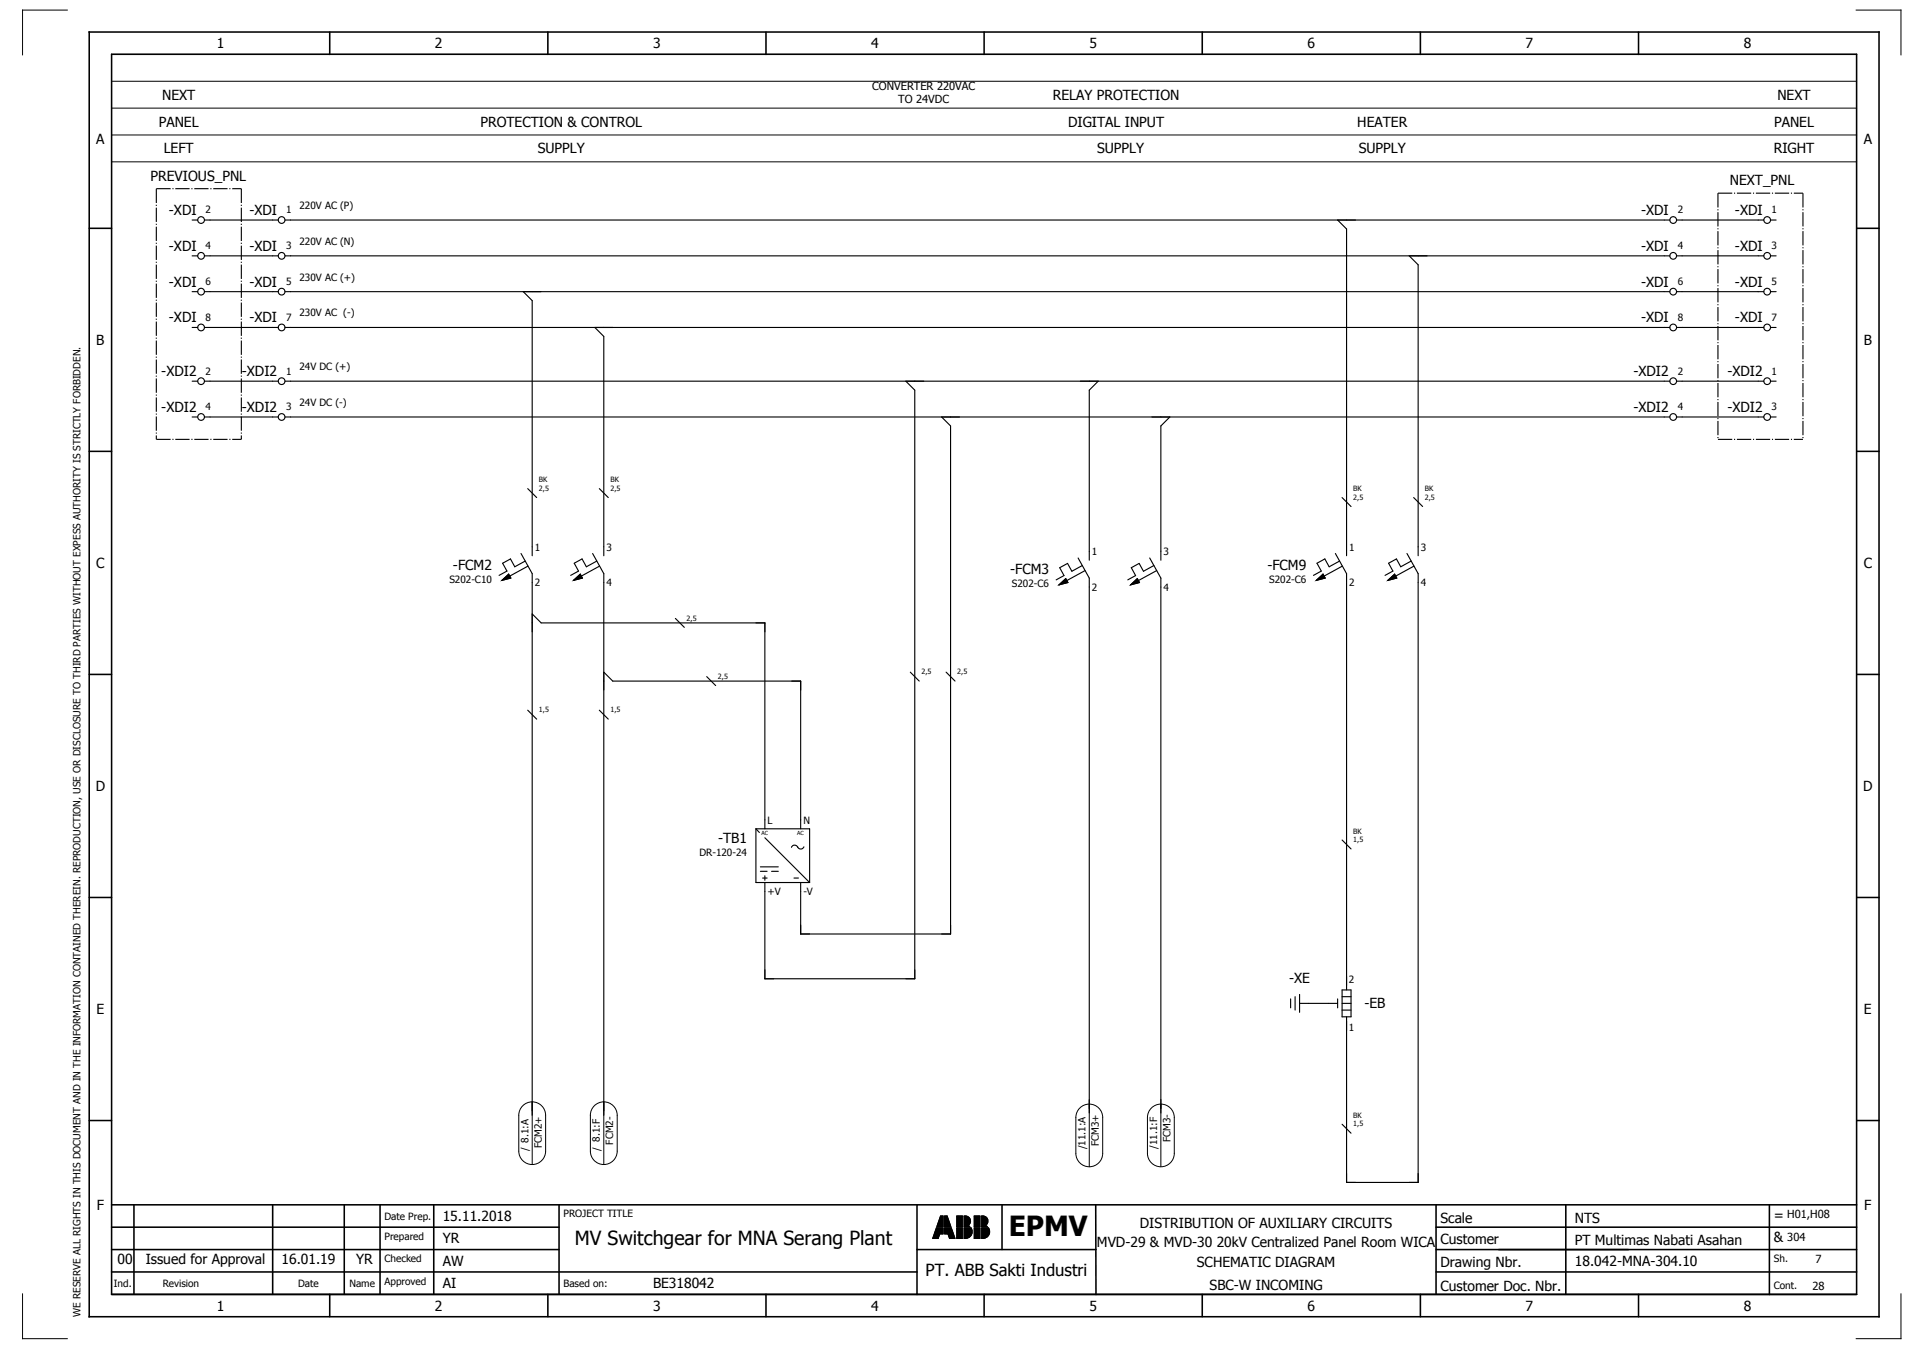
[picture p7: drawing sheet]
<svg xmlns="http://www.w3.org/2000/svg" width="427mm" height="301mm" viewBox="0 0 427 301" stroke-linecap="round" stroke-linejoin="round" font-family="sans-serif">
<g fill="none" stroke="#000" stroke-width=".35">
<path d="M19.9 7.2h400v287h-400zM24.9 12.1h390v277.1h-390zM73.7 7.2v5M122.4 7.2v5M171.2 7.2v5M219.9 7.2v5M268.7 7.2v5M317.4 7.2v5M366.2 7.2v5M19.9 51h5M414.9 51h5M19.9 100.8h5"/>
<path d="M414.9 100.8h5M19.9 150.7h5M414.9 150.7h5M19.9 200.5h5M414.9 200.5h5M19.9 250.3h5M414.9 250.3h5M24.9 279.2h100M24.9 269.2h390M24.9 274.2h100M29.9 269.2v20M60.9 269.2v20"/>
<path d="M76.9 269.2v20M84.9 269.2v20M96.9 269.2v20M124.9 269.2v20M204.9 279.2h40M204.9 269.2v20M223.9 269.2v10M244.9 269.2v20M320.9 279.2h94M320.9 269.2v20M320.9 274.2h94M349.9 269.2v20"/>
<path d="M395.4 269.2v20M24.9 289.2h390M24.9 284.2h180M73.7 289.2v5M122.4 289.2v5M171.2 289.2v5M219.9 289.2v5M268.7 289.2v5M317.4 289.2v5M320.9 284.2h94M366.2 289.2v5"/>
</g>
<g fill="none" stroke="#000" stroke-width=".22">
<path d="M15 2.3h-10v10M24.9 18.2h390M24.9 12.2h390M414.8 2.3h10v10M24.9 24.2h390M24.9 30.2h390M24.9 36.2h390M116.6 247.3a3 3 0 0 1 3.3-1 3 3 0 0 1 2 2.9v8a3 3 0 0 1-3 3 3 3 0 0 1-3-3v-8l.1-.7zM118.9 246.2v14M132.6 247.3a3 3 0 0 1 3.3-1 3 3 0 0 1 2 2.9v8a3 3 0 0 1-3 3 3 3 0 0 1-3-3v-8l.1-.7zM134.9 246.2v14M241.6 247.3a3 3 0 0 1 3.1-.3 3 3 0 0 1 1.7 2.7v8a3 3 0 0 1-3 3 3 3 0 0 1-3-3v-8a2.99 2.99 0 0 1 1.2-2.4z"/>
<path d="M243.4 246.7v14M257.1 247.8a3 3 0 0 1 3.3-1 3 3 0 0 1 2 2.9v8a3 3 0 0 1-3 3 3 3 0 0 1-3-3v-8l.1-.7zM259.4 246.7v14M208.5 276.5v.2M208.6 276.3v.4M208.6 276.1v.6M208.7 275.9v.8M208.8 275.6v1.1M208.9 275.4v1.3M209 275.2v1.5M209 275v1.7M209.1 274.7v2"/>
<path d="M209.2 274.5v2.2M209.3 274.3l-.9 2.4h1.3l.3-1M209.3 274.3h1.5v1.4h-.8M209.3 274.3v2.4M209.4 273.8v.2M209.4 274.3v2.4M209.5 273.6v.4M209.5 274.3v2.4M209.6 273.4v.6M209.6 274.3v2.4M209.7 273.2v.8M209.7 274.3v2.4"/>
<path d="M209.7 273v1M209.7 274.3v2.2M209.8 272.7v1.3M209.8 274.3v2M209.9 272.5v1.5M209.9 274.3v1.8M210 272.3v1.7M210 274.3v1.6M210 272.1v1.9M210 274.3v1.4M210.1 271.8v2.2M210.1 274.3v1.4"/>
<path d="M210.2 271.7h.6v2.3h-1.4zM210.2 271.7v2.3M210.2 274.3v1.4M210.3 271.7v2.3M210.3 274.3v1.4M210.4 271.7v2.3M210.4 274.3v1.4M210.5 271.7v2.3M210.5 274.3v1.4M210.6 271.7v2.3M210.6 274.3v1.4M210.7 271.7v2.3"/>
<path d="M210.7 274.3v1.4M210.8 271.7v2.3M210.8 274.3v1.4M211.1 271.7h.6l.8 2.3h-1.4zM211.1 271.7v2.3M211.1 274.3v1.4M211.2 271.7v2.3M211.2 274.3v1.4M211.3 271.7v2.3M211.3 274.3v1.4M211.4 271.7v2.3M211.4 274.3v1.4"/>
<path d="M211.5 271.7v2.3M211.5 274.3v1.4M211.6 271.7v2.3M211.6 274.3v1.4M211.7 271.7v2.3M211.7 274.3v1.4M211.8 271.9v2.1M211.8 274.3v1.4M211.8 275.7h-.7v-1.4h1.5l.8 2.4M211.8 275.7l.4 1h1.2M211.8 272.1v1.9M211.9 272.3v1.7"/>
<path d="M211.9 274.3v1.6M212 272.5v1.5M212 274.3v1.8M212.1 272.8v1.2M212.1 274.3v2M212.2 273v1M212.2 274.3v2.3M212.2 273.2v.8M212.2 274.3v2.4M212.3 273.4v.6M212.3 274.3v2.4M212.4 273.7v.3"/>
<path d="M212.4 274.3v2.4M212.5 273.9v.1M212.5 274.3v2.4M212.6 274.3v2.4M212.7 274.6v2.1M212.8 274.8v1.9M212.9 275v1.7M212.9 275.2v1.5M213 275.5v1.2M213.1 275.7v1M213.2 275.9v.8M213.3 276.1v.6"/>
<path d="M213.3 276.3v.4M213.4 276.6v.1M213.8 271.7h1.3v2.3h-1.3zM213.8 274.3h1.3v2.4h-1.3zM213.9 271.7v2.3M213.9 274.3v2.4M214 271.7v2.3M214 274.3v2.4M214.1 271.7v2.3M214.1 274.3v2.4M214.2 271.7v2.3M214.2 274.3v2.4"/>
<path d="M214.3 271.7v2.3M214.3 274.3v2.4M214.4 271.7v2.3M214.4 274.3v2.4M214.5 271.7v2.3M214.5 274.3v2.4M214.6 271.7v2.3M214.6 274.3v2.4M214.7 271.7v2.3M214.7 274.3v2.4M214.8 271.7v2.3M214.8 274.3v2.4"/>
<path d="M214.9 271.7v2.3M214.9 274.3v2.4M215 271.7v2.3M215 274.3v2.4M215.4 271.7a1.16 1.16 0 0 1 1.4 .6 1.16 1.16 0 0 1-.5 1.5l.5 .2h-1.4zM215.5 271.7v2.3M215.5 274.3v2.4M215.6 271.7v2.3M215.6 274.3v2.4M215.7 271.7v2.3M215.7 274.3v2.4M215.8 271.7v2.3"/>
<path d="M215.8 274.3v2.4M215.9 271.7v2.3M215.9 274.3v2.4M216 271.7v2.3M216 274.3v2.3M216.1 271.7v2.3M216.1 274.3v2.3M216.2 271.7v2.3M216.2 274.3v2.3M216.3 271.8v2.2M216.3 274.3v2.3M216.4 271.8v2.2"/>
<path d="M216.4 274.3v2.2M216.5 271.9v1.8M216.5 273.8v.2M216.5 274.3v2.2M216.5 271.9v1.7M216.5 273.9v.1M216.6 272v1.5M216.6 273.9v.1M216.6 274.3v2.1M216.7 272.1v1.4M216.7 274h.1M216.7 274.3v2.1"/>
<path d="M216.8 272.2v1.1M216.8 274.3v2M216.8 272.4v.8M216.8 274.3v1.9M216.9 274.3v1.8M217 274.3v1.7M217 274.3a1.5 1.5 0 0 1-1.2 2.4M217 274.3h-1.6v2.4h.4M217.1 274.4v1.5M217.2 274.5v1.3M217.2 274.8v.8M217.7 271.7h1.3v2.3h-1.3z"/>
<path d="M217.7 274.3h1.3v2.4h-1.3zM217.8 271.7v2.3M217.8 274.3v2.4M217.9 271.7v2.3M217.9 274.3v2.4M218 271.7v2.3M218 274.3v2.4M218.1 271.7v2.3M218.1 274.3v2.4M218.2 271.7v2.3M218.2 274.3v2.4M218.3 271.7v2.3"/>
<path d="M218.3 274.3v2.4M218.4 271.7v2.3M218.4 274.3v2.4M218.5 271.7v2.3M218.5 274.3v2.4M218.6 271.7v2.3M218.6 274.3v2.4M218.7 271.7v2.3M218.7 274.3v2.4M218.8 271.7v2.3M218.8 274.3v2.4M218.9 271.7v2.3"/>
<path d="M218.9 274.3v2.4M219 271.7v2.3M219 274.3v2.4M219.3 274.3h1.6a1.53 1.53 0 0 1 0 1.7 1.53 1.53 0 0 1-1.6 .7zM219.3 271.7a1.16 1.16 0 0 1 1.4 .6 1.16 1.16 0 0 1-.5 1.5l.5 .2h-1.4zM219.4 271.7v2.3M219.4 274.3v2.4M219.5 271.7v2.3M219.5 274.3v2.4M219.6 271.7v2.3M219.6 274.3v2.4M219.7 271.7v2.3"/>
<path d="M219.7 274.3v2.4M219.8 271.7v2.3M219.8 274.3v2.4M219.9 271.7v2.3M219.9 274.3v2.3M220 271.7v2.3M220 274.3v2.3M220.1 271.7v2.3M220.1 274.3v2.3M220.2 271.8v2.2M220.2 274.3v2.3M220.3 271.8v2.2"/>
<path d="M220.3 274.3v2.2M220.4 271.9v1.8M220.4 273.8v.2M220.4 274.3v2.2M220.4 271.9v1.7M220.4 273.9v.1M220.5 272v1.5M220.5 273.9v.1M220.5 274.3v2.1M220.6 272.1v1.3M220.6 274h.1M220.6 274.3v2.1"/>
<path d="M220.7 272.2v1.1M220.7 274.3v2M220.8 272.4v.8M220.8 274.3v1.9M220.8 274.3v1.8M220.9 274.3v1.7M221 274.4v1.5M221.1 274.6v1.2M221.1 274.8v.7M5 289.1v10h10M424.8 289.1v10h-10"/>
</g>
<g fill="none" stroke="#000" stroke-width=".25">
<path d="M42.9 49.2h1.3M42.9 57.2h1.3M45.7 49.2h16.5M45.7 57.2h16.5M63.7 49.2h309.5M63.7 57.2h309.5M298.9 49.2l2 2v73M314.9 57.2l2 2v65M374.7 49.2h19.5M374.7 57.2h19.5M395.7 49.2h1.2M395.7 57.2h1.2"/>
<path d="M42.9 65.2h1.3M42.9 73.2h1.3M45.7 65.2h16.5M45.7 73.2h16.5M63.7 65.2h309.5M63.7 73.2h309.5M116.9 65.2l2 2v57M132.9 73.2l2 2v49M374.7 65.2h19.5M374.7 73.2h19.5M395.7 65.2h1.2M395.7 73.2h1.2"/>
<path d="M42.9 85.2h1.3M42.9 93.2h1.3M45.7 85.2h16.5M45.7 93.2h16.5M63.7 85.2h309.5M63.7 93.2h309.5M202.4 85.2l2 2v131.5h-33.5v-21.5M210.4 93.2l2 2v113.5h-33.5v-11.5M245.4 85.2l-2 2v38M261.4 93.2l-2 2v30M374.7 85.2h19.5M374.7 93.2h19.5"/>
<path d="M395.7 85.2h1.2M395.7 93.2h1.2M117.9 109.2l2 2M133.9 109.2l2 2M299.9 111.2l2 2M315.9 111.2l2 2M112.2 129.7l1.5-1.4 .5 .8zM116.4 123.7l2.5 4.5v121M117.4 125.3l-2.4 1.3-.9-1.7-1.8 .9 1 1.8-1.8 .9M118 126.5l-4.1 2.2M118.9 137.2l2 2h50v46M128.2 129.7l1.5-1.4 .5 .8z"/>
<path d="M132.4 123.7l2.5 4.5v121M133.4 125.3l-2.4 1.3-.9-1.7-1.8 .9 1 1.8-1.8 .9M134 126.5l-4.1 2.2M150.9 138.2l2 2M236.7 130.7l1.5-1.4 .5 .8zM240.9 124.7l2.5 4.5v119.5M241.9 126.3l-2.4 1.3-.9-1.7-1.8 .9 1 1.8-1.8 .9M242.5 127.5l-4.1 2.2M252.7 130.7l1.5-1.4 .5 .8zM256.9 124.7l2.5 4.5v2M257.9 126.3l-2.4 1.3-.9-1.7-1.8 .9 1 1.8-1.8 .9M258.5 127.5l-4.1 2.2"/>
<path d="M259.4 131.2v117.5M294.2 129.7l1.5-1.4 .5 .8zM298.4 123.7l2.5 4.5v93M299.4 125.3l-2.4 1.3-.9-1.7-1.8 .9 1 1.8-1.8 .9M300 126.5l-4.1 2.2M310.2 129.7l1.5-1.4 .5 .8zM314.4 123.7l2.5 4.5v136h-16v-37M315.4 125.3l-2.4 1.3-.9-1.7-1.8 .9 1 1.8-1.8 .9M316 126.5l-4.1 2.2M117.9 158.7l2 2M133.9 158.7l2 2M134.9 150.2l2 2h42v33"/>
<path d="M157.9 151.2l2 2M203.4 150.2l2 2M211.4 150.2l2 2M168.9 185.2l.8 .8M168.9 185.2v12h12M168.9 185.2h12v12M169.9 193.7h4M169.9 194.7h1.5M170.4 196.2h1M170.9 195.7v1M170.9 187.2l10 10M172.4 194.7h1.5"/>
<path d="M176.9 189.3l.1-.2a.75 .75 0 0 1 1.3 .2M177.4 196.2h1M178.3 189.2a.75 .75 0 0 0 .7 .5 .75 .75 0 0 0 .7-.5M299.9 187.7l2 2M288.4 223.2v2M289.4 222.7v3M290.4 224.2h8.5M290.4 222.2v4M298.9 223.2v2M299.9 224.2h2M299.9 221.2h2v6h-2zM299.9 225.7h2"/>
<path d="M299.9 222.7h2M299.9 251.2l2 2"/>
<circle cx="44.9" cy="49.2" r=".75"/>
<circle cx="44.9" cy="57.2" r=".75"/>
<circle cx="62.9" cy="49.2" r=".75"/>
<circle cx="62.9" cy="57.2" r=".75"/>
<circle cx="373.9" cy="49.2" r=".75"/>
<circle cx="373.9" cy="57.2" r=".75"/>
<circle cx="394.9" cy="49.2" r=".75"/>
<circle cx="394.9" cy="57.2" r=".75"/>
<circle cx="44.9" cy="65.2" r=".75"/>
<circle cx="44.9" cy="73.2" r=".75"/>
<circle cx="62.9" cy="65.2" r=".75"/>
<circle cx="62.9" cy="73.2" r=".75"/>
<circle cx="373.9" cy="73.2" r=".75"/>
<circle cx="373.9" cy="65.2" r=".75"/>
<circle cx="394.9" cy="73.2" r=".75"/>
<circle cx="394.9" cy="65.2" r=".75"/>
<circle cx="44.9" cy="93.2" r=".75"/>
<circle cx="44.9" cy="85.2" r=".75"/>
<circle cx="62.9" cy="93.2" r=".75"/>
<circle cx="62.9" cy="85.2" r=".75"/>
<circle cx="373.9" cy="93.2" r=".75"/>
<circle cx="373.9" cy="85.2" r=".75"/>
<circle cx="394.9" cy="85.2" r=".75"/>
<circle cx="394.9" cy="93.2" r=".75"/>
</g>
<path d="M112.2 129.7l1.5-1.4 .5 .8zM128.2 129.7l1.5-1.4 .5 .8zM236.7 130.7l1.5-1.4 .5 .8zM252.7 130.7l1.5-1.4 .5 .8zM294.2 129.7l1.5-1.4 .5 .8zM310.2 129.7l1.5-1.4 .5 .8z" fill="#000" stroke="#000" stroke-width=".22"/>
<path d="M34.9 42.2h19M34.9 42.2v56M53.9 42.2v56M383.9 43.2h19M383.9 43.2v55M402.9 43.2v55M34.9 98.2h19M383.9 98.2h19" fill="none" stroke="#000" stroke-width=".25" stroke-dasharray="3.2 .4 .3 .4" stroke-linecap="butt"/>
<text font-size="6.2" x="225.4" y="276.2">EPMV</text>
<text font-size="4.3" x="128.5" y="278.2">MV Switchgear for MNA Serang Plant</text>
<text font-size="3.7" x="206.9" y="285.1">PT. ABB Sakti Industri</text>
<g font-size="3.1">
<text x="48.5" y="10.8">1</text>
<text x="97.2" y="10.8">2</text>
<text x="146" y="10.8">3</text>
<text x="194.7" y="10.8">4</text>
<text x="243.5" y="10.8">5</text>
<text x="292.2" y="10.8">6</text>
<text x="341" y="10.8">7</text>
<text x="389.7" y="10.8">8</text>
<text x="36.2" y="22.3">NEXT</text>
<text x="235.3" y="22.3">RELAY PROTECTION</text>
<text x="397.2" y="22.3">NEXT</text>
<text x="35.5" y="28.3">PANEL</text>
<text x="107.4" y="28.3">PROTECTION &amp; CONTROL</text>
<text x="238.7" y="28.3">DIGITAL INPUT</text>
<text x="303.3" y="28.3">HEATER</text>
<text x="396.5" y="28.3">PANEL</text>
<text x="21.5" y="32.2">A</text>
<text x="36.6" y="34.3">LEFT</text>
<text x="120.2" y="34.3">SUPPLY</text>
<text x="245.2" y="34.3">SUPPLY</text>
<text x="303.7" y="34.3">SUPPLY</text>
<text x="396.4" y="34.3">RIGHT</text>
<text x="416.5" y="32.2">A</text>
<text x="33.7" y="40.4">PREVIOUS_PNL</text>
<text x="386.6" y="41.4">NEXT_PNL</text>
<text x="37.7" y="48">-XDI</text>
<text x="55.7" y="48">-XDI</text>
<text x="366.7" y="48">-XDI</text>
<text x="387.7" y="48">-XDI</text>
<text x="37.7" y="56">-XDI</text>
<text x="55.7" y="56">-XDI</text>
<text x="366.7" y="56">-XDI</text>
<text x="387.7" y="56">-XDI</text>
<text x="37.7" y="64">-XDI</text>
<text x="55.7" y="64">-XDI</text>
<text x="366.7" y="64">-XDI</text>
<text x="387.7" y="64">-XDI</text>
<text x="21.5" y="77">B</text>
<text x="37.7" y="72">-XDI</text>
<text x="55.7" y="72">-XDI</text>
<text x="366.7" y="72">-XDI</text>
<text x="387.7" y="72">-XDI</text>
<text x="416.5" y="77">B</text>
<text x="36" y="84">-XDI2</text>
<text x="54" y="84">-XDI2</text>
<text x="365" y="84">-XDI2</text>
<text x="386" y="84">-XDI2</text>
<text x="36" y="92">-XDI2</text>
<text x="54" y="92">-XDI2</text>
<text x="365" y="92">-XDI2</text>
<text x="386" y="92">-XDI2</text>
<text x="21.5" y="126.9">C</text>
<text x="101.2" y="127.3">-FCM2</text>
<text x="225.7" y="128.3">-FCM3</text>
<text x="283.2" y="127.3">-FCM9</text>
<text x="416.5" y="126.9">C</text>
<text x="21.4" y="176.7">D</text>
<text x="416.4" y="176.7">D</text>
<text x="160.5" y="188.3">-TB1</text>
<text x="288.1" y="219.5">-XE</text>
<text x="21.6" y="226.5">E</text>
<text x="304.9" y="225.3">-EB</text>
<text x="416.6" y="226.5">E</text>
<text x="21.6" y="270.4">F</text>
<text x="98.9" y="272.8">15.11.2018</text>
<text x="254.7" y="274.2">DISTRIBUTION OF AUXILIARY CIRCUITS</text>
<text x="321.9" y="273.2">Scale</text>
<text x="351.9" y="273.2">NTS</text>
<text x="396.4" y="272.5">=</text>
<text x="416.6" y="270.4">F</text>
<text x="98.9" y="277.8">YR</text>
<text x="245.2" y="278.6">MVD-29 &amp; MVD-30 20kV Centralized Panel Room WICA</text>
<text x="321.9" y="277.9">Customer</text>
<text x="351.9" y="278.1">PT Multimas Nabati Asahan</text>
<text x="396.4" y="277.5">&amp;</text>
<text x="26.2" y="282.3">00</text>
<text x="32.6" y="282.3">Issued for Approval</text>
<text x="62.9" y="282.3">16.01.19</text>
<text x="79.6" y="282.3">YR</text>
<text x="98.9" y="282.8">AW</text>
<text x="98.9" y="287.8">AI</text>
<text x="145.9" y="287.8">BE318042</text>
<text x="267.5" y="283.2">SCHEMATIC DIAGRAM</text>
<text x="321.9" y="283.2">Drawing Nbr.</text>
<text x="352" y="282.8">18.042-MNA-304.10</text>
<text x="48.5" y="292.8">1</text>
<text x="97.2" y="292.8">2</text>
<text x="146" y="292.8">3</text>
<text x="194.7" y="292.8">4</text>
<text x="243.5" y="292.8">5</text>
<text x="270.3" y="288.1">SBC-W INCOMING</text>
<text x="292.2" y="292.8">6</text>
<text x="321.9" y="288.4">Customer Doc. Nbr.</text>
<text x="341" y="292.8">7</text>
<text x="389.7" y="292.8">8</text>
</g>
<g font-size="2.5">
<text x="194.9" y="20.1">CONVERTER 220VAC</text>
<text x="200.8" y="23.1">TO 24VDC</text>
<text x="399.4" y="272.2">H01,H08</text>
<text x="399.4" y="277.2">304</text>
<text x="405.8" y="282.2">7</text>
<text x="405.1" y="288.1">28</text>
</g>
<g font-size="2.2">
<text x="45.9" y="47.7">2</text>
<text x="63.9" y="47.7">1</text>
<text x="66.9" y="46.7">220V AC (P)</text>
<text x="374.9" y="47.7">2</text>
<text x="395.9" y="47.7">1</text>
<text x="45.9" y="55.7">4</text>
<text x="63.9" y="55.7">3</text>
<text x="66.9" y="54.7">220V AC (N)</text>
<text x="374.9" y="55.7">4</text>
<text x="395.9" y="55.7">3</text>
<text x="45.9" y="63.7">6</text>
<text x="63.9" y="63.7">5</text>
<text x="66.9" y="62.7">230V AC (+)</text>
<text x="374.9" y="63.7">6</text>
<text x="395.9" y="63.7">5</text>
<text x="45.9" y="71.7">8</text>
<text x="63.9" y="71.7">7</text>
<text x="66.9" y="70.7">230V AC (-)</text>
<text x="374.9" y="71.7">8</text>
<text x="395.9" y="71.7">7</text>
<text x="45.9" y="83.7">2</text>
<text x="63.9" y="83.7">1</text>
<text x="66.9" y="82.7">24V DC (+)</text>
<text x="374.9" y="83.7">2</text>
<text x="395.9" y="83.7">1</text>
<text x="45.9" y="91.7">4</text>
<text x="63.9" y="91.7">3</text>
<text x="66.9" y="90.7">24V DC (-)</text>
<text x="374.9" y="91.7">4</text>
<text x="395.9" y="91.7">3</text>
<text x="119.5" y="123.1">1</text>
<text x="135.5" y="123.1">3</text>
<text x="244" y="124.1">1</text>
<text x="260" y="124.1">3</text>
<text x="301.5" y="123.1">1</text>
<text x="317.5" y="123.1">3</text>
<text x="100.4" y="130.2">S202-C10</text>
<text x="119.5" y="131">2</text>
<text x="135.5" y="131">4</text>
<text x="226.2" y="131.2">S202-C6</text>
<text x="244" y="132">2</text>
<text x="260" y="132">4</text>
<text x="283.7" y="130.2">S202-C6</text>
<text x="301.5" y="131">2</text>
<text x="317.5" y="131">4</text>
<text x="171.5" y="184.1">L</text>
<text x="179.5" y="184.1">N</text>
<text x="156.3" y="191.2">DR-120-24</text>
<text x="171.5" y="200">+V</text>
<text x="179.5" y="200">-V</text>
<text x="301.4" y="219.7">2</text>
<text x="301.4" y="230.4">1</text>
<text x="118.1" y="257.2" transform="rotate(-90 118.1 257.2)">/ 8.1:A</text>
<text x="121.1" y="256.5" transform="rotate(-90 121.1 256.5)">FCM2+</text>
<text x="134.1" y="257.2" transform="rotate(-90 134.1 257.2)">/ 8.1:F</text>
<text x="137.1" y="255.7" transform="rotate(-90 137.1 255.7)">FCM2-</text>
<text x="242.6" y="256.7" transform="rotate(-90 242.6 256.7)">/11.1:A</text>
<text x="245.6" y="256" transform="rotate(-90 245.6 256)">FCM3+</text>
<text x="258.6" y="256.7" transform="rotate(-90 258.6 256.7)">/11.1:F</text>
<text x="261.6" y="255.2" transform="rotate(-90 261.6 255.2)">FCM3-</text>
<text x="85.9" y="272.5">Date Prep.</text>
<text x="125.9" y="271.9">PROJECT TITLE</text>
<text x="85.9" y="277">Prepared</text>
<text x="85.9" y="282">Checked</text>
<text x="396.4" y="281.9">Sh.</text>
<text x="25.4" y="287.5">Ind.</text>
<text x="36.4" y="287.5">Revision</text>
<text x="66.6" y="287.5">Date</text>
<text x="78.1" y="287.5">Name</text>
<text x="85.9" y="287">Approved</text>
<text x="125.9" y="287.5">Based on:</text>
<text x="396.4" y="287.9">Cont.</text>
<text x="18" y="294.2" transform="rotate(-90 18 294.2)">WE RESERVE ALL RIGHTS IN THIS DOCUMENT AND IN THE INFORMATION CONTAINED THEREIN. REPRODUCTION, USE OR DISCLOSURE TO THIRD PARTIES WITHOUT EXPESS AUTHORITY IS STRICTLY FORBIDDEN.</text>
</g>
<g font-size="1.6">
<text x="120.4" y="107.7">BK</text>
<text x="136.4" y="107.7">BK</text>
<text x="120.4" y="109.7">2,5</text>
<text x="136.4" y="109.7">2,5</text>
<text x="302.4" y="111.7">2,5</text>
<text x="302.4" y="109.7">BK</text>
<text x="318.4" y="111.7">2,5</text>
<text x="318.4" y="109.7">BK</text>
<text x="153.4" y="138.7">2,5</text>
<text x="160.4" y="151.7">2,5</text>
<text x="205.9" y="150.7">2,5</text>
<text x="213.9" y="150.7">2,5</text>
<text x="120.4" y="159.2">1,5</text>
<text x="136.4" y="159.2">1,5</text>
<text x="302.4" y="188.2">1,5</text>
<text x="302.4" y="186.2">BK</text>
<text x="302.4" y="251.7">1,5</text>
<text x="302.4" y="249.7">BK</text>
</g>
<g font-size="1.2">
<text x="170.2" y="186.6">AC</text>
<text x="178.2" y="186.6">AC</text>
</g>
</svg>
